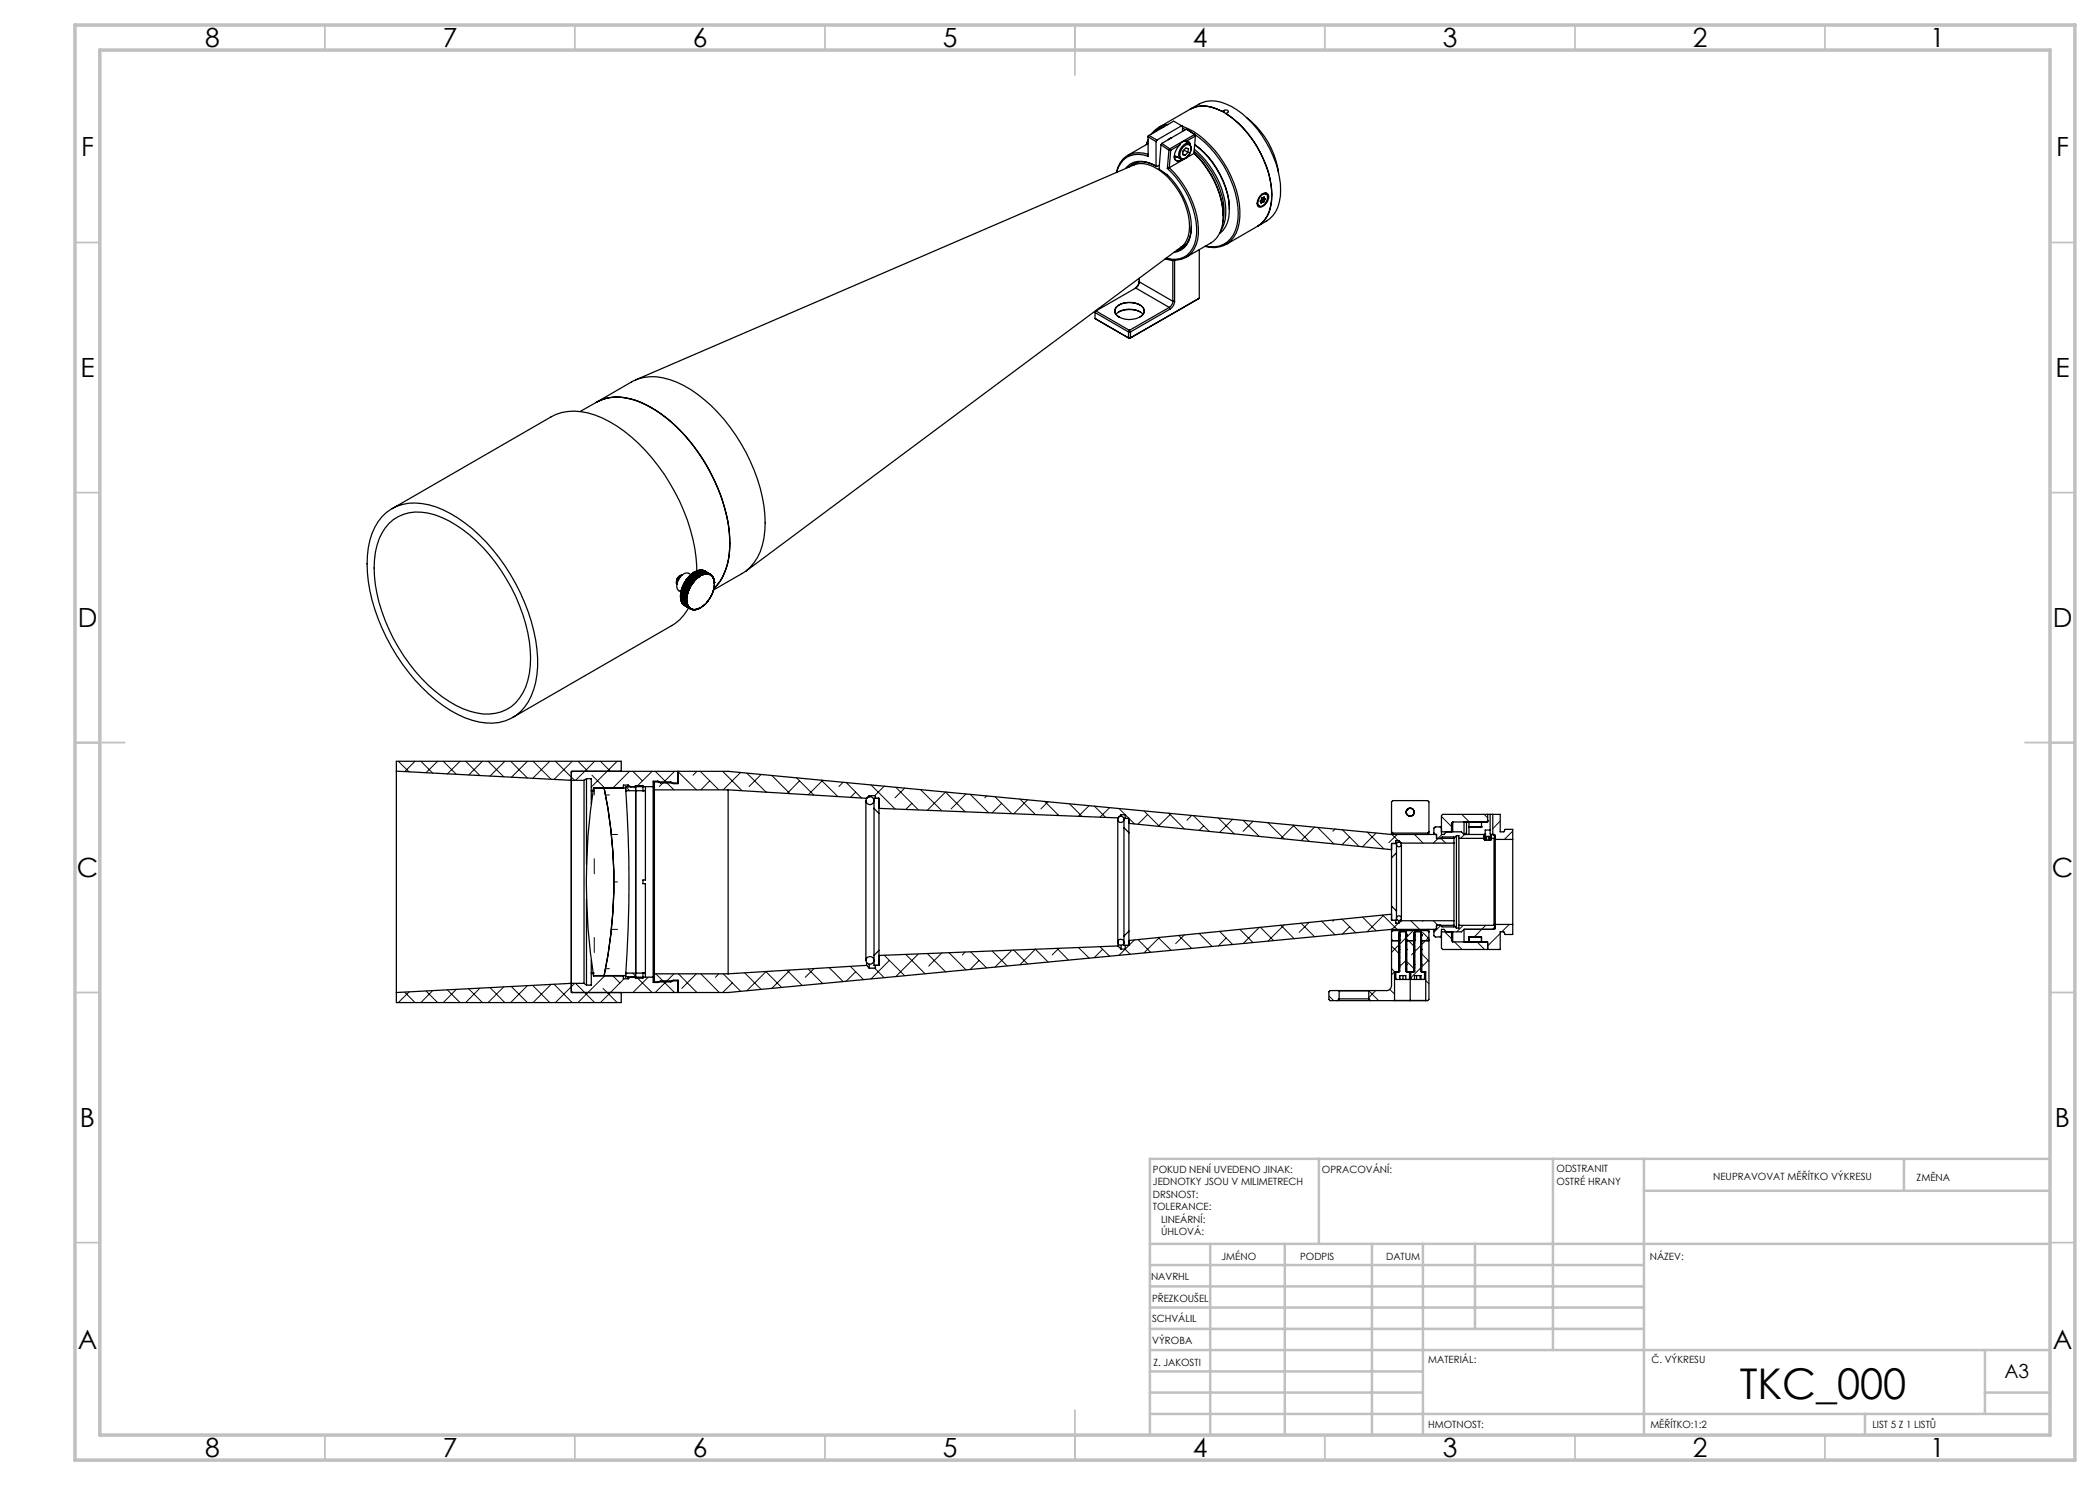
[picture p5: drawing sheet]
<svg xmlns="http://www.w3.org/2000/svg" width="420mm" height="297mm" viewBox="0 0 420 297" stroke-linecap="round" stroke-linejoin="round" font-family="sans-serif">
<g fill="none" stroke="#c0c0c0" stroke-width=".35">
<path d="M65 5v5M115 5v5M165 5v5M215 5v10M265 5v5M315 5v5M365 5v5M15 48.5h5M410 48.5h5M15 98.5h5M410 98.5h5M15 148.5h10"/>
<path d="M405 148.5h10M15 198.5h5M410 198.5h5M15 248.5h5M410 248.5h5M65 287v5M115 287v5M165 287v5M215 282v10M265 287v5M315 287v5M365 287v5"/>
</g>
<g fill="none" stroke="#c0c0c0" stroke-width=".5">
<path d="M263.8 231.8v17M310.6 231.8v38.2M328.8 231.8v55.2M328.8 238.2h81.2M380.8 231.8v6.4M410 231.8h-180v55.2M230 248.8h180M230 257.3h98.8M230 253h98.8M242 248.8v38.2M257 248.8v38.2M274.4 248.8v38.2"/>
<path d="M284.6 248.8v38.2M295 248.8v17M230 265.8h98.8M230 261.5h98.8M230 278.5h54.6M230 274.3h54.6M230 270h180M397 278.5h13M397 270v12.8M230 282.8h180M373 282.8v4.2"/>
</g>
<path d="M15 5h400v287h-400zM20 10h390v277h-390z" fill="none" stroke="#c0c0c0" stroke-width=".7"/>
<g fill="none" stroke="#000" stroke-width=".2">
<path d="M79.7 152.3l2.1 2.1M83 152.3l-2.1 2M84.2 152.3l2.3 2.3M87.5 152.3l-2.3 2.2M88.7 152.3l2.6 2.6M92 152.3l-2.5 2.5M93.1 152.3l2.9 2.8M96.5 152.3l-2.8 2.7M97.6 152.3l3.2 3.1M101 152.3l-3 2.9M102.1 152.3l3.4 3.3M105.5 152.3l-3.2 3.2"/>
<path d="M106.6 152.3l3.6 3.6M110 152.3l-3.5 3.4M111.1 152.3l3.8 3.8M114.4 152.3l-3.6 3.6M115.6 152.3l2 2M118.4 155l2.5 2.6M118.9 157.6v1.4M118.9 152.3l-3.8 3.8M120.1 152.3l2 2M121.1 159h.8M123.4 152.3l-5.1 5.1M125.2 157.4l.7 .7"/>
<path d="M125.9 154.3l-3.3 3.3M126.6 154.3l1.9 1.9M127.5 157.1l-.4 .4M130.4 154.3l-3.1 3M131.1 154.3l2.3 2.3M133.2 156.4l1.6 1.6M134.9 154.3l-3 3M135.6 154.3l3.7 3.7M139.4 154.3l-.8 .7M140.1 154.3l3.7 3.7M142 156.2l-1.8 1.8M144.5 154.3l3.9 3.8"/>
<path d="M148.1 154.5l-3.5 3.5M149.4 154.6l3.8 3.8M152.2 154.9l-2.4 2.4M153.2 158.4h.1M154.3 155.1l3.7 3.6M159.3 155.6l3.5 3.4M159.9 156.2l-2.5 2.5M164.3 156l3.3 3.3M164.5 156.1l-2.9 2.9M168.6 156.5l-.8 .8M169.2 156.5l3.1 3.1M171.1 158.4l-1 1.1"/>
<path d="M174.2 157l4.8 4.8M176.8 157.2l-1.9 1.9M179.1 157.4l4.6 4.6M180.9 157.6l-1.9 2M184.1 157.9l4.3 4.3M189.1 158.4l3.9 4M189.1 158.4l-3.6 3.7M193.2 158.8l-3 3M194 158.9l3.7 3.7M197.3 159.2l-.3 .4M199 159.3l3.4 3.4M204 159.8l3.1 3.1"/>
<path d="M205.5 159.9l-2.8 2.9M118.9 171.8v3M122.3 166.9h1.2M122.8 176.4h.7M182.4 160.7l-1.2 1.2M200.3 160.7l-1.9 1.9M208.9 160.3l2.9 2.8M209.6 160.3l-1.4 1.5M211.6 162.9l-.2 .2M213.9 160.8l2.5 2.5M217.8 161.1l-2.1 2.2M218.9 161.2l2.2 2.3"/>
<path d="M221.9 161.5l-1.9 1.9M223.8 161.7l3.1 3.1M228.8 162.2l3.1 3.1M229.5 162.9l-1.9 1.9M233.8 162.6l3.1 3.2M234.2 162.7l-2.6 2.6M238.3 163.1l-.9 .9M238.7 163.1l3.2 3.2M240.7 165.2l-.9 .9M243.7 163.6l3.2 3.2M246.5 163.9l-2.6 2.6M248.6 164.1l3.2 3.2"/>
<path d="M250.6 164.2l-2 2.1M253.6 164.5l3.3 3.3M258.6 165l3.2 3.3M258.7 165.2l-2.5 2.5M262.9 165.4l-2.7 2.7M263.5 165.5l3.3 3.3M267 165.8l-.4 .5M268.5 165.9l3.3 3.4M269.9 167.4l-1.5 1.5M273.4 166.4l3.4 3.4M275.2 166.6l-2.7 2.8M278.4 166.9l1.2 1.2"/>
<path d="M279.4 166.9l-1.6 1.6M279.9 168.4l.4 .4M282.9 166.9l1.7 1.7M287.5 167.7l-.8 .9M288.1 167.6l1 1M288.3 163.3l2 2M288.4 166.9l-.8 .8M292.3 162.9l1.6 1.5M293.3 166.5l-1.2 1.2M296.8 162.9l.7 .7M296.9 167.4l-.3 .3M296.9 167.5l.2 .1"/>
<path d="M300 164.2l-1.4 1.5M302.5 166.2l-1.6 1.7M80.9 198.4l2.1 2.1M81.8 198.4l-2.1 2.1M85.2 198.2l2.3 2.3M86.5 198.1l-2.3 2.4M89.5 198l2.5 2.5M91.3 197.9l-2.6 2.6M93.7 197.8l2.8 2.7M96 197.6l-2.9 2.9M98 197.5l3 3M100.8 197.4l-3.2 3.1"/>
<path d="M102.3 197.3l3.2 3.2M105.5 197.1l-3.4 3.4M106.5 197.1l3.5 3.4M110.2 196.9l-3.6 3.6M110.8 196.8l3.6 3.7M114.9 196.7l-3.8 3.8M115.1 196.7l3.8 3.8M118.9 187.5v3M120.6 197.7l2.8 2.8M120.9 195.2l-5.3 5.3M121.1 193.7h.8M122.3 185.9h1.2"/>
<path d="M122.6 195.2l1.4 1.4M124.8 195.8l-4.7 4.7M126.5 194.6l1 1M127.3 195.4l3.1 3.1M129.6 195.4l-3 3.1M131.2 194.8l3.7 3.7M134.8 194.8l-3.7 3.7M135.6 198.4l-.1 .1M135.7 194.8l3.7 3.7M139.3 194.8l-3 2.9M140.2 194.8l3.7 3.7M143.8 194.8l-.7 .7"/>
<path d="M144.6 194.8l3.5 3.5M146.4 196.6l-1.9 1.9M148.9 194.6l3.3 3.3M153.2 194.3l-3.8 3.9M153.2 194.3l3.1 3.2M157.4 194.1l3 3M158 194l-3.7 3.7M161.6 193.8l2.9 2.9M162.8 193.7l-1.8 1.8M164.4 196.6l-.1 .1M165.8 193.5l2.8 2.8M170.1 193.3l2.6 2.6"/>
<path d="M171.1 194.3l-1.9 1.9M174.9 193.6l1.9 1.9M176.8 191l4.1 4.2M177.9 192.1l-3.7 3.7M181.2 190.9l3.8 3.9M183.7 190.8l-4.6 4.5M185.5 190.7l3.6 3.6M188.4 190.6l-2.7 2.6M189.8 190.5l3.4 3.5M193 190.4l-.5 .6M194.1 190.4l3.2 3.2M195.8 192.1l-1.8 1.8"/>
<path d="M198.4 190.2l3 3M202.4 190l-3.4 3.4M202.7 190l2.8 2.8M207 189.8l2.6 2.6M207.1 189.8l-3.1 3.2M211.4 189.6l2.3 2.4M211.8 189.6l-1.4 1.4M215.7 189.5l2.1 2.1M220 189.3l1.9 1.9M220.5 189.9l-1.6 1.6M225 189.8l1 1M226.9 188l-3.1 3.1"/>
<path d="M227.6 187.9l2.5 2.6M231.6 187.5l2.6 2.6M231.9 187.5l-3.1 3.1M235.7 187.1l2.6 2.6M236.9 187l-1.8 1.7M239.8 186.7l2.6 2.6M241.9 186.5h.1M243.9 186.3l2.6 2.6M245.2 187.6l-1.5 1.6M248 185.9l2.6 2.6M251.8 185.5l-3.2 3.2M252.1 185.5l2.6 2.6"/>
<path d="M256.2 185l2.6 2.7M256.9 185l-3.3 3.2M260.2 184.6l2.7 2.8M261.8 184.5l-2 2M264.3 184.2l2.7 2.8M265.8 199.2l.9 .9M266.8 184l-.2 .3M268.4 183.8l2.7 2.7M269.9 185.3l-1.4 1.5M272.5 183.4l2.7 2.8M273.8 198.2l1.9 1.9M275.1 198.1l-1.3 1.4"/>
<path d="M276.5 183l2.9 2.9M276.6 183.1l-3.2 3.2M278 197.9l.9 .9M278.3 189.2l1.5 1.5M278.3 193.7l.6 .7M278.4 181.4l-.1 .1M278.9 194.3l-.6 .7M279.6 184.6l-1.2 1.3M279.7 186.1l.2 .3M279.8 189l-1.5 1.5M281.2 187.6l1.6 1.6M281.2 192.1l-1.4 1.3"/>
<path d="M281.3 192.3l1.5 1.4M282.2 184.1l1.7 1.8M282.6 186.1l-2.8 2.8M282.8 190.5l-.5 .5M284.2 193.6l-2 2M284.2 189.1l-1.4 1.3M284.3 190.8l1.5 1.4M284.5 186.5l1.3 1.2M284.6 184.1l-.1 .2M285.2 196.1l.6 .6M285.6 192.1l-1.3 1.3M285.8 187.5l-1.5 1.4"/>
<path d="M286.7 184.1l.8 .9M288.2 185.1l-1.4 1.4M288.9 186.4l1.4 1.3M290.9 188.4l1.5 1.5M292.7 185.1l-1.3 1.3M295.4 188.4l1.5 1.5M297.1 185.1l-2.2 2.3M300 186.7l-2.5 2.5M301.8 184.9l-1.4 1.5"/>
</g>
<g fill="none" stroke="#000" stroke-width=".25">
<path d="M227.7 32.4l-1.1 .7M229.6 30.9a4.5 4.5 0 0 0-6.3 3.6M229.6 27.9l-.3 1M229.6 28.2l-.3 .7M229.6 28.7l-4.1 2.4M229.8 27.1l-.2 .1v4.1a4.4 4.4 0 0 0-6.3 3.2M229.8 27.1l-.2 .3 1.6 .9M229.8 27.1l1.6 .9M231.2 33.2a5 5 0 0 0-5.1-.4l-1 .9M231.2 28.3v4.9M231.2 33.2l.2 .1M231.4 33.3a4.8 4.8 0 0 0-5-.4l-.7 .5"/>
<path d="M231.4 28l-.2 .3M231.7 25.5l8.1-4.7a6 6 0 0 1 5.4 0 18.4 18.4 0 0 1 8.8 9 16.7 16.7 0 0 1 1.9 10.6 5.7 5.7 0 0 1-2.6 3.8l-8.1 4.7M231.9 33l-.5 .3M232.2 29l-.4 4.8a13.8 13.8 0 0 1 5.4 6.6 9.5 9.5 0 0 1 .1 8.6 3.7 3.7 0 0 1-2.5 1.5M232.2 29l1.6 1.1M232.4 28.7l-.2 .3M232.4 28.7l1.6 1.1M232.8 25.4a4.5 4.5 0 0 0-2.1 1.2M233.5 33.7a17.8 17.8 0 0 1 5.8 13 5.2 5.2 0 0 1-3.3 5 5 5 0 0 1-2.7-.1M233.6 24.9a4.5 4.5 0 0 0-3.3 1.9M233.8 30.1l-.3 3.6M233.9 33.5a18.2 18.2 0 0 1 5.8 13.3 5.3 5.3 0 0 1-3.4 5.1 5.8 5.8 0 0 1-3.1-.2"/>
<path d="M233.9 33.5l-.4 .2M234 29.9l.1 .2M234 29.9l-.2 .2M234 29.8v.1M234.1 30.1l-.2 3.4M234.2 27.6l-.4 .3M234.2 27.6l-.6 .3M234.8 31.3a.91 .91 0 0 0 .7 .9 .91 .91 0 0 0 1-.3M234.9 31.1l1.2 .7M235.4 31.4l-.5 .2M235.9 29a2.69 2.69 0 0 0-.8 3 1.08 1.08 0 0 0 1.5-.1M235.9 29l-1.8 1.1"/>
<path d="M236.3 25.1l-4.9 2.9M236.3 25.1l.2 .2v1M236.3 25.1l-1.6-.9-4.9 2.9M236.5 25.3a17.6 17.6 0 0 1 9 8.5 16.9 16.9 0 0 1 2.1 11.8 5 5 0 0 1-6.6 3.7M236.5 25.6l.7 .3M236.5 30.8l.5 .3M236.7 29.4a.84 .84 0 0 1 .7-.5 .84 .84 0 0 1 .8 .5 2.14 2.14 0 0 1-1.8 2.3 1.04 1.04 0 0 1-.3-1.4zM236.9 30.1l-.3 .3M236.9 30.1l.7 .4M236.9 29.9v.2M237 28.3l.8 .4M237.1 28.3h.1"/>
<path d="M237.2 28.3a1.24 1.24 0 0 0-1.3 .7M237.2 28.3a.68 .68 0 0 1 .8 .6M237.3 28.2a.77 .77 0 0 1 .8 .8M237.3 28.2l-.1 .1M237.3 25.8l-4.9 2.9M237.3 25.8l1.6 1.1M237.3 25.8l1.8 1.2M237.6 30.5l.1-.8-.5-.1-.6 .6-.1 .7 .5 .2M237.6 30.5l-.6 .6M238.1 21.8a5.9 5.9 0 0 1 5.3 0l1.1 .5 .3-.2a.57 .57 0 0 1 .9 .2l-.5 .4a21 21 0 0 1 9.2 15.9 7.2 7.2 0 0 1-2.7 6.5l-.1 .1a6.2 6.2 0 0 0 2.7-5 20 20 0 0 0-5.5-14.4 13.2 13.2 0 0 0-7.5-4.6 5.1 5.1 0 0 0-3.2 .6zM238.2 29.4a.74 .74 0 0 0-1.1-.7 2.34 2.34 0 0 0-1.1 3l.3 .2 .6-.2M238.2 29.5a2.37 2.37 0 0 1-1.2 2.2"/>
<path d="M238.6 26.7a20.6 20.6 0 0 1 9 16 6.7 6.7 0 0 1-2.9 6.2 5.6 5.6 0 0 1-3.6 .3M238.8 30.7a18.2 18.2 0 0 1 5.8 13.3 5.6 5.6 0 0 1-2.4 4.6l-5 2.8M238.8 30.6a18.2 18.2 0 0 1 5.9 12.6M238.8 30.7l-4.9 2.8M238.8 30.3a16.9 16.9 0 0 1 6 12.6l-.2 1.4M238.9 29.8a17.1 17.1 0 0 1 6.2 13.1 6.2 6.2 0 0 1-.9 3.2M238.9 26.9l-4.9 2.9M238.9 26.9l.2 .1M239.1 27.2l-1.8 1M239.1 27v.2M239.1 27.2l-.3 3.5M244.8 22.1v.4"/>
<path d="M249.4 23.6a16.8 16.8 0 0 1 6.3 10.9M252.1 39.1a.96 .96 0 0 1 1.5-.2 2.05 2.05 0 0 1-1.8 2.5 1.61 1.61 0 0 1 .3-2.3zM252.3 39l.7-.2 .3 .1a1.68 1.68 0 0 1-1.4 2.3 1.49 1.49 0 0 1 .4-2.2zM252.4 38.8l.5-.1 .3 .1M252.4 39.6l-.3 .7M252.4 39.6h.1M252.6 39.6l.3 .2M252.7 39.8l-.2 .4M252.7 39.8l.3 .1M252.7 39.6v.2M252.8 39.4l.1 .1M252.8 39.4l-.4 .2"/>
<path d="M252.9 39.5v.2l.1 .1v.1M253 39.9l-.2 .5M227.2 57.6l-8 4.6M227.2 57.6l6.7 3.9M227.9 56.4a1.6 1.6 0 0 1-.7 1.2M227.9 56.2a2.19 2.19 0 0 1-.9 1.5M227.9 55.7v.7M227.9 56.4l6.7 3.9M233 51.8l1.6 .3M234.6 52.1v8.2M234.6 52.1h.1M234.6 52.1h.3"/>
<path d="M234.7 52l-.1 .1M234.9 52.1v8.2M235.2 52l-.3 .1M237.2 48.9l-1.1 .6M238.3 45.4a4.6 4.6 0 0 1-2.7 4.6l-.2 .1M239.9 59.7l-14 8M239.9 49.9v9.8M239.9 59.7l-.2 .1M245.9 41.9a17 17 0 0 0-7-12.9 17.1 17.1 0 0 1 7 13.4 5.2 5.2 0 0 1-2 4.3M251.4 40.6l.4 .6M252.1 40.2l.5 .2M252.1 40.2v.1"/>
<path d="M252.1 40.3l.1 .1v.2h.1M252.2 40.5l.1 .1M252.5 40.2l-.1 .1M252.5 40.2l.3 .2M252.8 40.4l-.5 .2M127.1 76l99.7-43a5.2 5.2 0 0 1 4.9 .9 14.4 14.4 0 0 1 6.1 12.4 4.5 4.5 0 0 1-1.5 3.1l-87.1 64.8M219 63.7l6.9 4M219 63.7l.2 .1M219.2 62.2l6.7 3.9M219.2 62.2l-.2 .3 6.7 3.9M219.2 62.2l-.2 .1v1.4M223.2 62.9a4 4 0 0 1 5.4 0"/>
<path d="M223.3 61.4a4.2 4.2 0 0 1 5.3 .1 1.26 1.26 0 0 1-.7 2 3.9 3.9 0 0 1-4.8-.8l-.1-.9zM223.7 62.4a5.2 5.2 0 0 1 4.4 0M225.7 66.4h.4M225.7 67.6h.4M225.7 66.4v1.2M225.7 67.6l.2 .1M225.9 66.1l.2 .3M225.9 66.1l-.2 .3M226.1 66.4v1.2M226.1 67.6l-.2 .1M228 63.4a1.22 1.22 0 0 0 .8-1 1.22 1.22 0 0 0-.6-1.2 4.3 4.3 0 0 0-4.9 .2 1.25 1.25 0 0 0 .5 2M233.9 61.5l-8 4.6"/>
<path d="M233.9 61.5l.1 .3M234 61.8l-7.9 4.6M234.6 60.3a1.6 1.6 0 0 1-.7 1.2M234.6 60.3h.3M234.9 60.3a1.91 1.91 0 0 1-.9 1.5M119.3 80.5a8.3 8.3 0 0 1 6.2-.8 22 22 0 0 1 11 6.8 35.7 35.7 0 0 1 9.4 20.5 14.6 14.6 0 0 1-2.1 9.6l-1.1 1.2a12.5 12.5 0 0 0 3.2-10 35.2 35.2 0 0 0-10.1-21.9 21 21 0 0 0-11-6.4 8.7 8.7 0 0 0-5.5 1zM119.3 80.5l7-4.1a9.9 9.9 0 0 1 9 0 29.5 29.5 0 0 1 12.9 12.3 30.6 30.6 0 0 1 4.8 17.4 10.2 10.2 0 0 1-4.6 8.6l-5.7 3.3M119.3 80.5l-3.3 1.8M76.4 103.3a9.2 9.2 0 0 1 9.4-2.3 25.6 25.6 0 0 1 12.8 9 38.3 38.3 0 0 1 8.9 21.6 14.1 14.1 0 0 1-3.4 10.7 9.4 9.4 0 0 1-9.6 1.8 26.9 26.9 0 0 1-12.8-9.6 37 37 0 0 1-8.3-21.7 14.2 14.2 0 0 1 3-9.5zM77.8 104.7a8.7 8.7 0 0 1 9.2-1.7 27.2 27.2 0 0 1 13.2 11.1 33.1 33.1 0 0 1 5.9 17.6 12.9 12.9 0 0 1-2.9 8.8 8.8 8.8 0 0 1-9.3 1.7 25.5 25.5 0 0 1-12.1-9.5 34.2 34.2 0 0 1-7-19.1 12.8 12.8 0 0 1 3-8.9zM78.4 101.7l31.8-18.3a11.1 11.1 0 0 1 10.3 .2 33.2 33.2 0 0 1 14.5 14.8 34.5 34.5 0 0 1 4.3 15.8M135.4 116.7a1.36 1.36 0 0 1 .9-1.6 1.27 1.27 0 0 0-.9 1.6"/>
<path d="M135.9 115.3l-.4 .4-.2 .5M136 115.5l-.4 .6M136.1 119.2l1.1 .8M136.1 119.6v.1M136.1 119.1v.1M136.1 119.1v.2M136.1 119.2l1.1 .7M136.1 119.6l1.1 .6M136.1 118.9v.1M136.1 119.8l1.2 .8M136.1 118.8v.2M136.1 119.3v.3"/>
<path d="M136.1 118.8v.1M136.1 118.7h.1M136.1 118.9l1.2 .7M136.1 119l1.1 .7M136.1 119l1.3 .7M136.1 119v.1M136.1 119.7l1.2 .6M136.1 119.8l1.2 .7M136.2 118.5v.2M136.2 118.4l-.1 .3M136.2 118.5l1.1 .7M136.2 118.4v.1"/>
<path d="M136.2 119.7l-.1 .1M136.2 118.7l1.1 .6M136.2 118.7l1.2 .7M136.2 118.7l-.1 .1M136.2 118.3v.1M136.2 120v.1M136.2 118.2v.1M136.2 118.2l1.2 .6M136.2 118.3l1.1 .7M136.2 118.4l1.3 .7M136.2 118.3h.1M136.2 118.4h.1"/>
<path d="M136.3 118.1l-.1 .2M136.3 118h.1M136.3 118.1l-.1 .1M136.3 118v.1M136.3 117.9l1.1 .7M136.3 118l1.2 .7M136.3 117.9v.1M136.3 115h.1M136.3 117.8v.1M136.3 117.8l1.2 .7M136.4 117.7l-.1 .3M136.4 117.7l-.1 .1"/>
<path d="M136.4 117.6l1.3 .8M136.4 115h.1M136.4 117.6h.1M136.4 117.6v.1M136.5 117.6l1 .6M136.5 117.6h-.1M136.5 117.5v.1M136.5 117.4l-.1 .2M136.5 115a1.35 1.35 0 0 0-1.1 1.9l-.1-.1M136.5 117.5l1.1 .6M136.5 117.4v.1M136.6 117.2l1.1 .7"/>
<path d="M136.6 117.2l-.1 .2M136.6 117.1v.1M136.6 117.1l1.2 .7M136.7 117l-.1 .3 1.2 .7M136.7 117l-.1 .1M136.7 117l1.2 .7M136.7 116.9v.1M136.7 117h.1M136.7 116.8l1.2 .7M136.7 116.8v.1M136.8 116.7l-.1 .1M136.8 116.7l1.1 .7"/>
<path d="M136.8 116.7l-.1 .2M136.8 116.7h.1M136.9 116.6l1.2 .7M136.9 116.6h.1M136.9 116.6l-.1 .1M136.9 116.5l1.2 .7M136.9 116.5v.1M137 116.4l-.1 .1M137 116.3l-.1 .3M137 116.3h.1M137 116.4l1.1 .6M137 116.3v.1"/>
<path d="M137.1 116.3l1.2 .7M137.1 116.2v.1M137.2 116.2l1.1 .6M137.2 116.2h-.1M137.2 116.1v.1M137.2 119.9v.1M137.2 116l-.1 .2M137.2 116.1l1.2 .6M137.2 116v.1M137.2 119.7h.1M137.2 120h.1M137.3 119.6l-.1 .1"/>
<path d="M137.3 119.2v.1M137.3 119.3l.1 .1M137.3 116h-.1M137.3 116l1.2 .7M137.3 115.9v.1M137.3 119.8v.2M137.3 119.7h.1M137.3 119h.1M137.3 119.8l-.1 .1M137.4 119.5l-.1 .2M137.4 118.8l-.1 .2M137.4 115.8l1.1 .7"/>
<path d="M137.4 115.8l-.1 .1M137.4 119.5l-.1 .1M137.4 119.7l-.1 .1M137.4 119.4v.1M137.4 119.1v.3M137.4 115.7v.1M137.4 119l.1 .1M137.4 115.7l1.2 .7M137.4 118.6l.1 .1M137.4 119.1l-.1 .1M137.5 118.5l-.1 .1M137.5 115.7l-.2 .2"/>
<path d="M137.5 119.1h-.1M137.5 115.7h.1M137.5 115.7h-.1M137.5 118.8l-.1 .2M137.5 115.7l1.3 .7M137.5 118.8h-.1M137.5 118.7v.1M137.5 118.7h.1M137.5 118.2l.2 .1M137.5 115.6v.1M137.6 118.4l-.1 .3M137.6 118.1l-.1 .1"/>
<path d="M137.6 115.5l1.1 .7M137.6 115.5l-.1 .1M137.6 118.4l-.1 .1M137.7 118.4h-.1M137.7 118.3v.1M137.7 115.4l-.1 .1M137.7 115.4l1.1 .7M137.7 118.1v.2M137.7 115.4l-.2 .2M137.7 115.4h.1M137.7 117.9l.1 .1M137.7 118.1h-.1"/>
<path d="M137.8 117.8l-.1 .1M137.8 115.4l1.2 .7M137.8 118l-.1 .1M137.8 118h.1M137.8 115.3v.1M137.9 117.5v.1M137.9 115.2l-.1 .1M137.9 115.2l1.1 .7M137.9 117.7l-.1 .3M137.9 117.7l-.1 .1M137.9 117.4v.1M137.9 117.6v.1"/>
<path d="M137.9 117.7h.1M138 115.1h.1M138 115.1l-.1 .1M138 115.1l-.2 .2M138 115.1l1.1 .7M138 115.1l1.3 .7M138.1 117.4l-.2 .2M138.1 117.2v.1M138.1 117.4h-.2M138.1 117.3h.1M138.1 117.3v.1M138.1 117v.2"/>
<path d="M138.1 117h.2M138.1 115l1.2 .6M138.1 115l-.1 .1M138.2 114.9a1.34 1.34 0 0 0-2.2 .5 2.05 2.05 0 0 0-.3 2.7l.5 .3M138.2 114.9l-.1 .1M138.2 114.9l1.1 .7M138.2 114.9h.1M138.3 117l-.2 .3M138.3 114.9l-.3 .2M138.3 116.8v.1M138.3 114.9l1.2 .7M138.3 116.9v.1"/>
<path d="M138.3 117h.1M138.3 114.8v.1M138.4 116.7l-.1 .1M138.4 116.7h.1M138.4 114.8l1.1 .6M138.4 114.8h-.1M138.5 116.7l-.2 .2M138.5 114.7l-.1 .1M138.5 114.7h.1M138.5 114.7l-.2 .1M138.5 116.5v.1M138.5 114.7l1.1 .6"/>
<path d="M138.5 116.6v.1M138.6 116.4l-.1 .1M138.6 116.4h.1M138.6 114.7l1.2 .7M138.6 114.6v.1M138.7 116.4l-.2 .2M138.7 114.5l-.1 .1M138.7 114.5l1.1 .7M138.7 116.2l.1 .1M138.8 114.5h-.1M138.8 114.5h.1M138.8 114.5l-.2 .1"/>
<path d="M138.8 116.4h-.1M138.8 116.3v.1M138.8 114.5l1.1 .6M138.8 116.1l-.1 .1M138.8 116.1h.2M138.8 114.5l1.3 .7M139 116.1l-.2 .2M139 114.4l1.2 .6M139 115.9v.1M139 114.4l1.1 .6M139 114.4l-.2 .1M139 116v.1"/>
<path d="M139.1 115.8l-.1 .1M139.1 115.8h.1M139.2 115.8l-.2 .2M139.2 115.8h.1M139.3 115.6v.2M139.3 114.2l-.2 .1M139.3 114.2l1.1 .7M139.3 115.6h.1M139.3 114.2h.1M139.3 115.6h.2M139.3 114.2l1.2 .6M139.5 115.6l-.2 .2"/>
<path d="M139.5 115.6h.1M139.5 115.4l.1 .1M139.5 114.1l1.2 .7M139.5 114.1l-.1 .1M139.6 115.5l-.1 .1M139.6 115.3l-.1 .1M139.6 114.1h-.1M139.6 115.3l.1 .1M139.6 114.1l1.2 .7M139.7 115.4l-.1 .1M139.7 115.4h.1M139.8 114l1.2 .7"/>
<path d="M139.8 115.2v.1M139.8 114l1.1 .7M139.8 114l-.1 .1M139.8 115.3v.1M139.9 115.1l-.1 .1M139.9 115.1l.1 .1M139.9 114h.1M140 115.2l-.2 .1M140 115.2h.1M140.1 114l1.2 .6M140.1 115.1v.1M140.1 115v.1"/>
<path d="M140.1 114l1.1 .6M140.1 114h-.2M140.2 115h-.1M140.2 115h.1M140.3 115l-.2 .1M140.3 114l1.2 .7M140.3 114l1.2 .6M140.3 114h-.1M140.4 115h-.1M140.4 114.9v.1M140.5 114.8l-.1 .1M140.5 114.8l.1 .2"/>
<path d="M140.5 114l.2 .1M140.5 114l1.3 .7M140.5 114v.1M140.6 114.9l-.2 .1M140.7 114.9l-.1 .1M140.7 114.8v.1M140.8 114.8h-.1M140.8 114.8h.1M140.8 114.1h.1M140.8 114.1l1.2 .7M140.8 114.1l1.1 .7M140.9 114.8l-.2 .1"/>
<path d="M140.9 114.8v.1M140.9 114.7v.1M141 114.2l1.1 .7M141 114.7h-.1M141 114.7l.2 .1M141.1 114.8h-.2M141.2 114.6h.1M141.2 114.6v.2M141.3 114.6l.1 .2M141.4 114.8h-.2M141.4 114.8h.1M141.4 114.8h.2"/>
<path d="M141.5 114.6v.1M141.5 114.6l-.1 .2M141.5 114.7l.1 .1M141.6 114.8h.1M141.7 114.8h.1M141.8 114.7l-.1 .1M141.8 114.7v.1M141.8 114.8l.1 .1M141.9 114.9h.1M141.9 114.8h.1M141.9 114.8v.1M142 114.8v.1"/>
<path d="M142 119.5l-.5 .9-.9 .8M142 114.9l.1 .1M142.1 119.5h-.1M142.1 115h.1M142.1 114.9l.1 .1M142.1 114.9v.1M142.2 115h.1M142.2 115l.1 .1M142.3 115.1l.1 .1M142.3 115l.1 .2M142.3 115v.1M142.4 115.2h.1"/>
<path d="M142.4 115.1l.1 .1M142.5 115.2l.1 .2M142.5 115.2h.1M142.5 115.4h.1M142.6 115.4v.1M142.6 115.5l.1 .1M142.6 115.4l.1 .2M142.7 115.6v.1M142.7 115.6h.1M142.7 115.7l.1 .1M142.7 115.6l.1 .2M142.7 117.8l-.6 1.7"/>
<path d="M142.7 115.9l.1 .2M142.7 117.8h.1M142.8 115.9v.2M142.8 115.8l-.1 .1M142.8 116.2h.1M142.8 116.2l.1 .2M142.8 116.1v.1M142.8 116.4l.1 .1M142.9 116.5v.2M142.9 116.7l-.2 1.1M142.9 116.5h.1M142.9 116.4v.1"/>
<path d="M136.2 120.1l1.2 .8M136.2 120.1l1.1 .7M136.3 120.2v.2M136.3 120.4v.1M136.3 120.4l1.2 .7M136.4 120.5v.1M136.4 120.6l1.2 .7M136.4 120.6l1.1 .6M136.5 120.7l.1 .1M136.6 120.8l1.1 .7M136.7 120.9v.1M136.7 121l1.2 .7"/>
<path d="M136.7 121l1.2 .6M136.9 121.1h.1M136.9 121.1l1.1 .7M137.2 120.2l.1 .1M137.3 120.5v.1M137.3 120.3h.1M137.3 120.6h.1M137.3 120.1l.1 .2M137.3 120.8l.1 .1M137.3 120h.1M137.3 120.1l-.1 .1M137.4 120.4v.2"/>
<path d="M137.4 120.3v.1M137.4 120l-.1 .1M137.4 120.4l-.1 .1M137.4 120.9h.1M137.4 120.6v.1M137.4 120.7l.1 .2M137.4 120.7l-.1 .1M137.5 121.1h.1M137.5 121l.1 .1M137.5 121v.1M137.5 120.9v.1M137.5 121.2l.1 .1"/>
<path d="M137.6 121.1v.1M137.6 121.3l.1 .1M137.6 121.2l.1 .2M137.6 121.2h-.1M137.7 121.5h.1M137.7 121.6a9.3 9.3 0 0 1-3.4 3.5l-31.8 18.4M137.7 121.5h.2M137.7 121.4h.1M137.8 121.4l.1 .1M137.8 121.4l-.1 .1M137.9 121.6v.1M137.9 121.5v.1"/>
<path d="M137.9 121.7h.1M137.9 121.6l.1 .1M137.9 121.6h.1M138 121.8h.3M138 121.7h.1M138.1 121.7l.2 .1M138.1 121.7l-.1 .1M138.1 121.8l.2 .1M138.3 121.9h.2M138.3 121.8h.1M138.3 121.8l.2 .1M138.3 121.8v.1"/>
<path d="M138.4 121.9h.1M138.5 121.9h.2M138.5 121.9h.1M138.6 121.9l.1 .1M138.7 121.9h.2M138.7 121.9h.1M138.7 121.9v.1M138.9 121.9l-.2 .1M138.9 121.9l.1 .1M139 121.9h.1M139 121.9h-.1M139 121.9v.1"/>
<path d="M139.2 121.9h-.2M139.2 121.9l-.2 .1M139.2 121.9h.1M139.5 121.8l-.3 .1M139.5 121.8h.1M139.7 121.7l-.2 .1M139.8 121.7h-.1M140 121.6l-.2 .1M140.6 121.2l-.6 .4M140.6 121.2h.1M79.3 154.2v44.3M79.3 154.2v-1.9h44.9v2"/>
<path d="M79.3 154.2l35 1.9M114.3 156.1v40.6M114.3 156.1v-1.8h31.3l132.7 12.6M114.3 156.1h2.5M114.5 154.3l-.2 .2M116.8 156.1v40.6M117.3 155.7v17.2M117.3 155.7h1v2.4M117.3 155.7l-.5 .4M118.3 158.1v2.6M118.3 158.1h.3M118.6 158.1h.1"/>
<path d="M118.7 157.6h2.1M118.7 157.6a122.3 122.3 0 0 0 0 37.5M118.7 157.6l-.1 .5M120.8 157.6a90.5 90.5 0 0 1 0 37.5M120.8 157.6h4.3a262.6 262.6 0 0 1 0 37.5h-6.4M125.1 157.4v.1M125.1 157.4l.1 .7M125.2 158.1h.1M125.2 158.1h3.9M125.6 157v.4M125.6 157l.5 .3M125.6 157h-.9v.6h-6"/>
<path d="M126.1 157.3v.1M127.1 157.4v.7M127.1 158.1v36.5M127.1 158.1v-1h1.5v1M128.6 158.1h.1M129.1 158.1v17.9h-.5v.7h.5v17.9M129.1 157.3v.8M130.6 157.3v38.1M130.6 157.3l-5.5 .1M130.9 158v36.8M130.9 158h14.7M131.6 156.2v.2"/>
<path d="M131.6 156.2l.5 .4h3.5M131.6 156.2h-1v1.1M135.6 154.3v2.4h-.9l-.5-.3h-3.3v1.6M145.6 158v36.8M145.6 158l27.7 1.7M173.3 159.7h.1M173.8 159.1v.2M173.8 159.1h1.2v.6M173.8 159.1l-.5 .6M117.3 179.9v17.1M173.2 160.1v32M174.8 161.7v29.4"/>
<path d="M174.8 161.7v-2h1v3M174.8 161.7l1 1M175.8 162.7v27.4M175.8 161.7l47.8 1.9M223.6 163.9v24.6M223.6 163.6v.1M224.2 162.9v.4M224.2 162.9h.8v.8M224.2 162.9l-.6 .7M224.8 165.5v21.7M224.8 165.5v-1.8h1v2.8M224.8 165.5l1 1"/>
<path d="M225.8 166.5v19.7M225.8 164.7l52.5 5.2M278.3 166.4v.5M278.3 171.6v9.6M278.3 166.9h9v.8h.7l.4-.3h2.4v1.2M278.3 166.4v-6l.3-.3h6.9l.3 .3v6M278.3 166.4l.3 .2M278.6 166.6v.3M278.6 166.6h6.9M279.3 170.6v11.6M279.3 170.6v-1.9h-1v2.9M279.3 170.6l-1 1"/>
<path d="M279.8 168.1v.3M279.8 168.1h-.6v.6M279.8 168.1l.4 .5M280.2 168.6h10.6M280.2 168.6v.1M280.3 168.9v14.7M285.5 166.6v.3M285.8 166.4v.5M285.8 166.4l-.3 .2M286.8 166.6v.3M286.8 166.6l.3 .3M288.3 165.6l-.3-.2h-.9l-.3 .2v1"/>
<path d="M288.3 166.4h4l.5 .5M290.5 164.4v2M290.5 164.4l-.2 .2v1.8M290.8 168.6v15.5M291.3 167.1v18.5M291.3 167.1l-.5 .6h-3.5M291.3 167.1h.5v.6M291.8 167.7v17.4M291.8 167.7h5M292.8 166.9h4.1l-.1 .8M292.8 164.4v2.5M293.3 166.9v-2.5h.5v2.5"/>
<path d="M293.8 165.4h.1M293.8 165.4h2.5M296.3 165.4h.1M296.3 164.4v1M296.8 167.8l.1 .2h1.2l.2-.2M296.8 167.3l.2 .1-.2 .1M296.8 167.1l.2 .1-.2 .1M296.8 167.7h.1M296.8 167v.1M296.8 167.3h.1M296.8 167.5v.1M296.8 167.8h.1"/>
<path d="M296.8 167.6h.1M296.9 167.6v.1M296.9 166.9l-.1 .1M296.9 166.9h.1M296.9 167.7l-.1 .1M297.1 168v-.7h.9v.7M297.3 164.4h.1M297.3 167.3v.7M297.5 164.1h.1M297.5 162.9v1.5h-7M297.5 164.1l-.2 .3M297.7 167.3v.7"/>
<path d="M298 162.9h.6M298 166h-1l-.1 .9M298 162.9v3.9l.2 .1M298 162.9h-9.5l-.2 .2v3.8h.5l.5-.5M298.1 166.9l.2 .1M298.1 167.6v.1M298.1 167.7h.2M298.1 166.9h.7M298.1 167.7l.2 .1M298.2 166.9v.6l.1 .2M298.3 167.1h-.2l.2 .2M298.3 167.3l-.2 .1 .2 .1"/>
<path d="M298.3 167v.1M298.3 167.3h.1M298.3 167.5v.1M298.3 167.8h.1M298.3 167.6h-.2M298.3 167.7h-.2M298.3 167.7h.5M298.6 162.9v4l.4 .5-.2 .3M298.6 162.9h1.4v3.5h.8l.2-.5h1.5v2M298.8 166.9l.2 .2v.8M298.8 167.7v17.4M298.8 166.9v.2"/>
<path d="M299 167.9v17M299 167.9h3.5M302.5 167.9v17M79.3 198.5v2h44.9v-2M114.3 196.7l-35 1.8M114.3 198.3l.2 .2M114.3 196.7h2.5M116.8 196.7l.5 .3M118.3 192v2.6M118.3 194.6h.3M118.3 194.6v2.4h-1M118.6 194.6h.1"/>
<path d="M118.6 194.6l.1 .6M118.7 195.2h6M118.7 195.1v.1M124.7 195.1v.7h.9M125.1 195.1v.3M125.2 194.6h.1M125.2 194.6h3.9M125.2 194.6l-.1 .8M125.6 195.4v.4M126.1 195.4h4.5M126.1 195.4h.1M126.1 195.4l-.5 .4"/>
<path d="M127.1 194.6v1h1.5v-1M127.1 194.6v.8h-2M128.6 194.6h.1M129.1 194.6v.8M130.6 195.4v1.1h1M130.9 194.8v1.6h3.3l.5-.4h.9v2.5M130.9 194.8h14.7M131.6 196.4v.1M135.6 196.2h-3.5l-.5 .3M173.3 192.5v.6M173.3 193.1l-27.7 1.7M173.3 193.1l.5 .5"/>
<path d="M173.8 192.8v.8M175 193.1v.5h-1.2M175.8 190.1v3h-1v-2M175.8 190.1l-1 1M223.6 188.7v.5M223.6 189.2l-47.8 1.9M223.6 189.2l.6 .6M224.2 189.1v.7M225 189.1v.7h-.8M225.8 186.2v2.9h-1v-1.9M225.8 186.2l-1 1M267.8 198.2h6"/>
<path d="M267.8 199.8h6M267.8 198.1h6M267.8 198.1h-1.8l-.2 .3v1.5l.2 .2h1.5M267.8 198.1v1.7M267.8 199.8l-.3 .3M273.8 199.8l.3 .3M273.8 198.1v1.7M278.3 187.9v.2M278.3 188.1v9a1.02 1.02 0 0 1-1 1h-3.5M278.3 185.9v.5M278.3 185.9l-132.7 12.6h-31.3v-1.8M278.3 188.1h1.5"/>
<path d="M278.3 181.2v2.9h1v-1.9M278.3 186.4v1.5M278.3 187.9l.3 .2M278.3 181.2l1 1M278.3 182.8l-52.5 5.3M278.6 185.9v.2M278.6 186.1h1.3M278.6 186.1l-.3 .3M279.2 194.4l.1 1.5h2.6v-1.5M279.2 184.1v.5h.6M279.8 184.1v.5M279.8 188.1v6.3"/>
<path d="M279.8 186.9l.2-.1-.2-.1 .2-.2-.1-.1h1.2v.1l.2 .1-.2 .2 .2 .1M279.8 194.2l.2 .1-.2 .1h-.9v5.7M279.8 193.9l.2 .1-.2 .1M279.8 193.7h.2l-.2 .2M279.8 193.4l.2 .1-.2 .1M279.8 192.9l.2 .1-.2 .1 .2 .2-.2 .1M279.8 192.9h.1M279.8 191.7l.2 .1-.2 .1 .2 .1-.2 .1 .2 .2-.2 .1 .2 .1-.2 .1 .2 .2-.2 .1M279.8 191.4l.2 .1-.2 .1M279.8 191.2l.2 .1-.2 .1M279.8 190.9l.2 .1-.2 .1M279.8 190.7h.2l-.2 .2"/>
<path d="M279.8 189.9l.2 .1-.2 .1 .2 .1-.2 .2 .2 .1-.2 .1M279.8 189.9h.1M279.8 188.7l.2 .1-.2 .1 .2 .1-.2 .1 .2 .2-.2 .1 .2 .1-.2 .1 .2 .2-.2 .1M279.8 188.4l.2 .1-.2 .1M279.8 188.2l.2 .1-.2 .1M279.8 187.7h.2l-.2 .2M279.8 187.1l.2 .2-.2 .1 .2 .1-.2 .1M279.8 187.1h.1M279.8 186.9l.2 .1-.2 .1M279.8 186.9h.1M279.8 188.1h.1M279.8 187.6v.1"/>
<path d="M279.8 187.9h.1M279.8 188.4h.1M279.8 188.6v.1M279.8 190.6v.1M279.8 190.9h.1M279.8 191.1v.1M279.8 191.4h.1M279.8 191.6v.1M279.8 193.4h.1M279.8 193.6v.1M279.8 193.9h.1M279.8 194.1v.1"/>
<path d="M279.8 187.9l.1 .1M279.9 188l-.1 .1M279.9 195.9h.1M279.9 188h.1M279.9 186.1h1.3M279.9 195.9v-.8h1.3v.8M279.9 186.1v1.9M280.2 183.8v.3M280.2 184.1l-.4 .5M280.2 184.1h10.6M280.6 195.1v.8M281.1 188l.2 .1"/>
<path d="M281.2 188h.1M281.2 186.1v1.9M281.2 188l.1 .1M281.2 186.1h1.7M281.3 186.9h.1M281.3 186.9l-.2 .1 .2 .1M281.3 187.1h.1M281.3 187.1l-.2 .2 .2 .1-.2 .1 .2 .1M281.3 187.7h-.2l.2 .2M281.3 188.2h-.2l.2 .2M281.3 188.4l-.2 .1 .2 .1M281.3 188.7h-.2l.2 .2-.2 .1 .2 .1-.2 .2 .2 .1-.2 .1 .2 .1-.2 .2 .2 .1"/>
<path d="M281.3 189.9h.1M281.3 189.9l-.2 .1 .2 .1-.2 .1 .2 .2-.2 .1 .2 .1M281.3 190.7h-.2l.2 .2M281.3 190.9l-.2 .1 .2 .1M281.3 191.2h-.2l.2 .2M281.3 191.4l-.2 .1 .2 .1M281.3 191.7h-.2l.2 .2-.2 .1 .2 .1-.2 .2 .2 .1-.2 .1 .2 .1-.2 .2 .2 .1M281.3 192.9h.1M281.3 192.9l-.2 .1 .2 .1-.2 .2 .2 .1M281.3 193.4l-.2 .1 .2 .1M281.3 193.7h-.2l.2 .2M281.3 193.9l-.2 .1 .2 .1"/>
<path d="M281.3 194.2l-.2 .1 1.7 .1 .2-.1-.2-.1M281.3 188.1h.1M281.3 187.6v.1M281.3 187.9h.1M281.3 188.4h.1M281.3 188.6v.1M281.3 190.6v.1M281.3 190.9h.1M281.3 191.1v.1M281.3 191.4h.1M281.3 191.6v.1M281.3 193.4h.1"/>
<path d="M281.3 193.6v.1M281.3 193.9h.1M281.3 194.1v.1M281.3 187.9l-.2 .1M281.3 188.1h1.5M281.3 188.1v6.3M282 194.4v5.7M282.2 194.4v1.4l.1 .1h2.6v-1.5M282.8 188.1v6.3M282.8 186.9l.2-.1-.2-.1 .2-.2-.1-.1h1.2v.1l.2 .1-.2 .2 .2 .1M282.8 193.9l.2 .1-.2 .1M282.8 193.7h.2l-.2 .2"/>
<path d="M282.8 193.4l.2 .1-.2 .1M282.8 192.9l.2 .1-.2 .1 .2 .2-.2 .1M282.8 192.9h.1M282.8 191.7l.2 .1-.2 .1 .2 .1-.2 .1 .2 .2-.2 .1 .2 .1-.2 .1 .2 .2-.2 .1M282.8 191.4l.2 .1-.2 .1M282.8 191.2l.2 .1-.2 .1M282.8 190.9l.2 .1-.2 .1M282.8 190.7h.2l-.2 .2M282.8 189.9l.2 .1-.2 .1 .2 .1-.2 .2 .2 .1-.2 .1M282.8 189.9h.1M282.8 188.7l.2 .1-.2 .1 .2 .1-.2 .1 .2 .2-.2 .1 .2 .1-.2 .1 .2 .2-.2 .1M282.8 188.4l.2 .1-.2 .1"/>
<path d="M282.8 188.2l.2 .1-.2 .1M282.8 187.7h.2l-.2 .2M282.8 187.1l.2 .2-.2 .1 .2 .1-.2 .1M282.8 187.1h.1M282.8 186.9l.2 .1-.2 .1M282.8 186.9h.1M282.8 188.1h.1M282.8 187.6v.1M282.8 187.9h.1M282.8 188.4h.1M282.8 188.6v.1M282.8 190.6v.1"/>
<path d="M282.8 190.9h.1M282.8 191.1v.1M282.8 191.4h.1M282.8 191.6v.1M282.8 193.4h.1M282.8 193.6v.1M282.8 193.9h.1M282.8 194.1v.1M282.8 187.9l.1 .1M282.9 195.9v-.8h1.3v.8M282.9 188l-.1 .1M282.9 188h.1"/>
<path d="M282.9 186.1h1.3M282.9 186.1v1.9M283.3 195.1v.8M284 195.1v.8M284.1 188l.2 .1M284.2 188h.1M284.2 188l.1 .1M284.2 186.1v1.9M284.2 186.1h1.3M284.3 186.9h.1M284.3 186.9l-.2 .1 .2 .1M284.3 187.1h.1"/>
<path d="M284.3 187.1l-.2 .2 .2 .1-.2 .1 .2 .1M284.3 187.7h-.2l.2 .2M284.3 188.2h-.2l.2 .2M284.3 188.4l-.2 .1 .2 .1M284.3 188.7h-.2l.2 .2-.2 .1 .2 .1-.2 .2 .2 .1-.2 .1 .2 .1-.2 .2 .2 .1M284.3 189.9h.1M284.3 189.9l-.2 .1 .2 .1-.2 .1 .2 .2-.2 .1 .2 .1M284.3 190.7h-.2l.2 .2M284.3 190.9l-.2 .1 .2 .1M284.3 191.2h-.2l.2 .2M284.3 191.4l-.2 .1 .2 .1M284.3 191.7h-.2l.2 .2-.2 .1 .2 .1-.2 .2 .2 .1-.2 .1 .2 .1-.2 .2 .2 .1"/>
<path d="M284.3 192.9h.1M284.3 192.9l-.2 .1 .2 .1-.2 .2 .2 .1M284.3 193.4l-.2 .1 .2 .1M284.3 193.7h-.2l.2 .2M284.3 193.9l-.2 .1 .2 .1M284.3 194.2l-.2 .1 1.1 .1v5.7M284.3 188.1h.1M284.3 187.6v.1M284.3 187.9h.1M284.3 188.4h.1M284.3 188.6v.1M284.3 190.6v.1"/>
<path d="M284.3 190.9h.1M284.3 191.1v.1M284.3 191.4h.1M284.3 191.6v.1M284.3 193.4h.1M284.3 193.6v.1M284.3 193.9h.1M284.3 194.1v.1M284.3 187.9l-.2 .1M284.3 188.1h1.5M284.3 188.1v6.3M285.5 185.9v.2"/>
<path d="M285.5 186.1l.3 .3M285.8 187.9v.2M285.8 185.9v.5M285.8 188.1v11.8l-.3 .2h-.3M285.8 186.4v1.5M285.8 187.9l-.3 .2M286.8 185.9v.2M286.8 186.1v1l.3 .3h.9l.3-.3M287.1 185.9l-.3 .2M290.3 186.4v1.7l.2 .3M290.5 186.4v2M290.5 188.4h7v1.5"/>
<path d="M290.8 184.1v1.3h-2.4l-.4-.4M291.3 185.6l-.5-.5-3.5-.1v.9h-9M291.8 185.1h7M291.8 185.1v.5h-.5M292.8 185.9l-.5 .5h-4M292.8 185.9h6M292.8 185.9v2.5M293.8 188.4v-1h2.5v1M297.3 188.4l.2 .2M298.8 185.6v.3M298.8 185.1l.2 .2M299 184.9v.8l-.2 .2"/>
<path d="M299 184.9h3.5M299 185.4l-.4 .5M302.5 184.9v2h-1.5l-.2-.5h-.8v3.5h-11.5l-.2-.3v-3.7h.5l.5 .5M267.5 200.1h6.6M274.1 200.1h4.8M278.9 200.1h6.3M278.9 200.1h3.1M282 200.1h3.2M285.2 200.1h.1"/>
<circle cx="174" cy="160.1" r=".79"/>
<circle cx="224.2" cy="163.9" r=".62"/>
<circle cx="279.8" cy="168.9" r=".5"/>
<circle cx="282" cy="162.4" r=".83"/>
<circle cx="282" cy="162.4" r=".78"/>
<circle cx="282" cy="162.4" r=".8"/>
<circle cx="174" cy="192.1" r=".79"/>
<circle cx="224.2" cy="188.5" r=".61"/>
<circle cx="279.8" cy="183.6" r=".49"/>
</g>
<text font-size="8.5" x="347.9" y="279.7">TKC_000</text>
<g font-size="5.3">
<text x="41" y="9.5">8</text>
<text x="88.5" y="9.5">7</text>
<text x="138.5" y="9.5">6</text>
<text x="188.5" y="9.5">5</text>
<text x="238.5" y="9.5">4</text>
<text x="288.5" y="9.5">3</text>
<text x="338.5" y="9.5">2</text>
<text x="386" y="9.5">1</text>
<text x="16.2" y="31.2">F</text>
<text x="411.2" y="31.2">F</text>
<text x="16.1" y="75.5">E</text>
<text x="411.1" y="75.5">E</text>
<text x="15.5" y="125.5">D</text>
<text x="410.5" y="125.5">D</text>
<text x="15.4" y="175.5">C</text>
<text x="410.4" y="175.5">C</text>
<text x="16" y="225.5">B</text>
<text x="411" y="225.5">B</text>
<text x="15.5" y="269.7">A</text>
<text x="410.5" y="269.7">A</text>
<text x="41" y="291.5">8</text>
<text x="88.5" y="291.5">7</text>
<text x="138.5" y="291.5">6</text>
<text x="188.5" y="291.5">5</text>
<text x="238.5" y="291.5">4</text>
<text x="288.5" y="291.5">3</text>
<text x="338.5" y="291.5">2</text>
<text x="386" y="291.5">1</text>
</g>
<text font-size="3.9" x="400.9" y="275.5">A3</text>
<g font-size="2">
<text x="230.6" y="234.6">POKUD NENÍ UVEDENO JINAK:</text>
<text x="230.6" y="237.1">JEDNOTKY JSOU V MILIMETRECH</text>
<text x="230.6" y="239.6">DRSNOST:</text>
<text x="264.4" y="234.6">OPRACOVÁNÍ:</text>
<text x="311.3" y="234.5">ODSTRANIT</text>
<text x="311.3" y="237">OSTRÉ HRANY</text>
<text x="342.6" y="236">NEUPRAVOVAT MĚŘÍTKO VÝKRESU</text>
<text x="383.3" y="236.2">ZMĚNA</text>
<text x="230.6" y="242.1">TOLERANCE:</text>
<text x="232.2" y="244.6">LINEÁRNÍ:</text>
<text x="232.2" y="247.1">ÚHLOVÁ:</text>
<text x="244.3" y="252">JMÉNO</text>
<text x="260" y="251.9">PODPIS</text>
<text x="277.2" y="251.9">DATUM</text>
<text x="330" y="251.9">NÁZEV:</text>
<text x="230.2" y="256.1">NAVRHL</text>
<text x="230.4" y="260.3">PŘEZKOUŠEL</text>
<text x="230.4" y="264.4">SCHVÁLIL</text>
<text x="230.5" y="268.8">VÝROBA</text>
<text x="230.7" y="273.1">Z. JAKOSTI</text>
<text x="285.6" y="272.5">MATERIÁL:</text>
<text x="330.3" y="272.5">Č. VÝKRESU</text>
<text x="285.6" y="285.5">HMOTNOST:</text>
<text x="330.1" y="285.6">MĚŘÍTKO:1:2</text>
<text x="374.5" y="285.6">LIST 5 Z 1 LISTŮ</text>
</g>
</svg>
